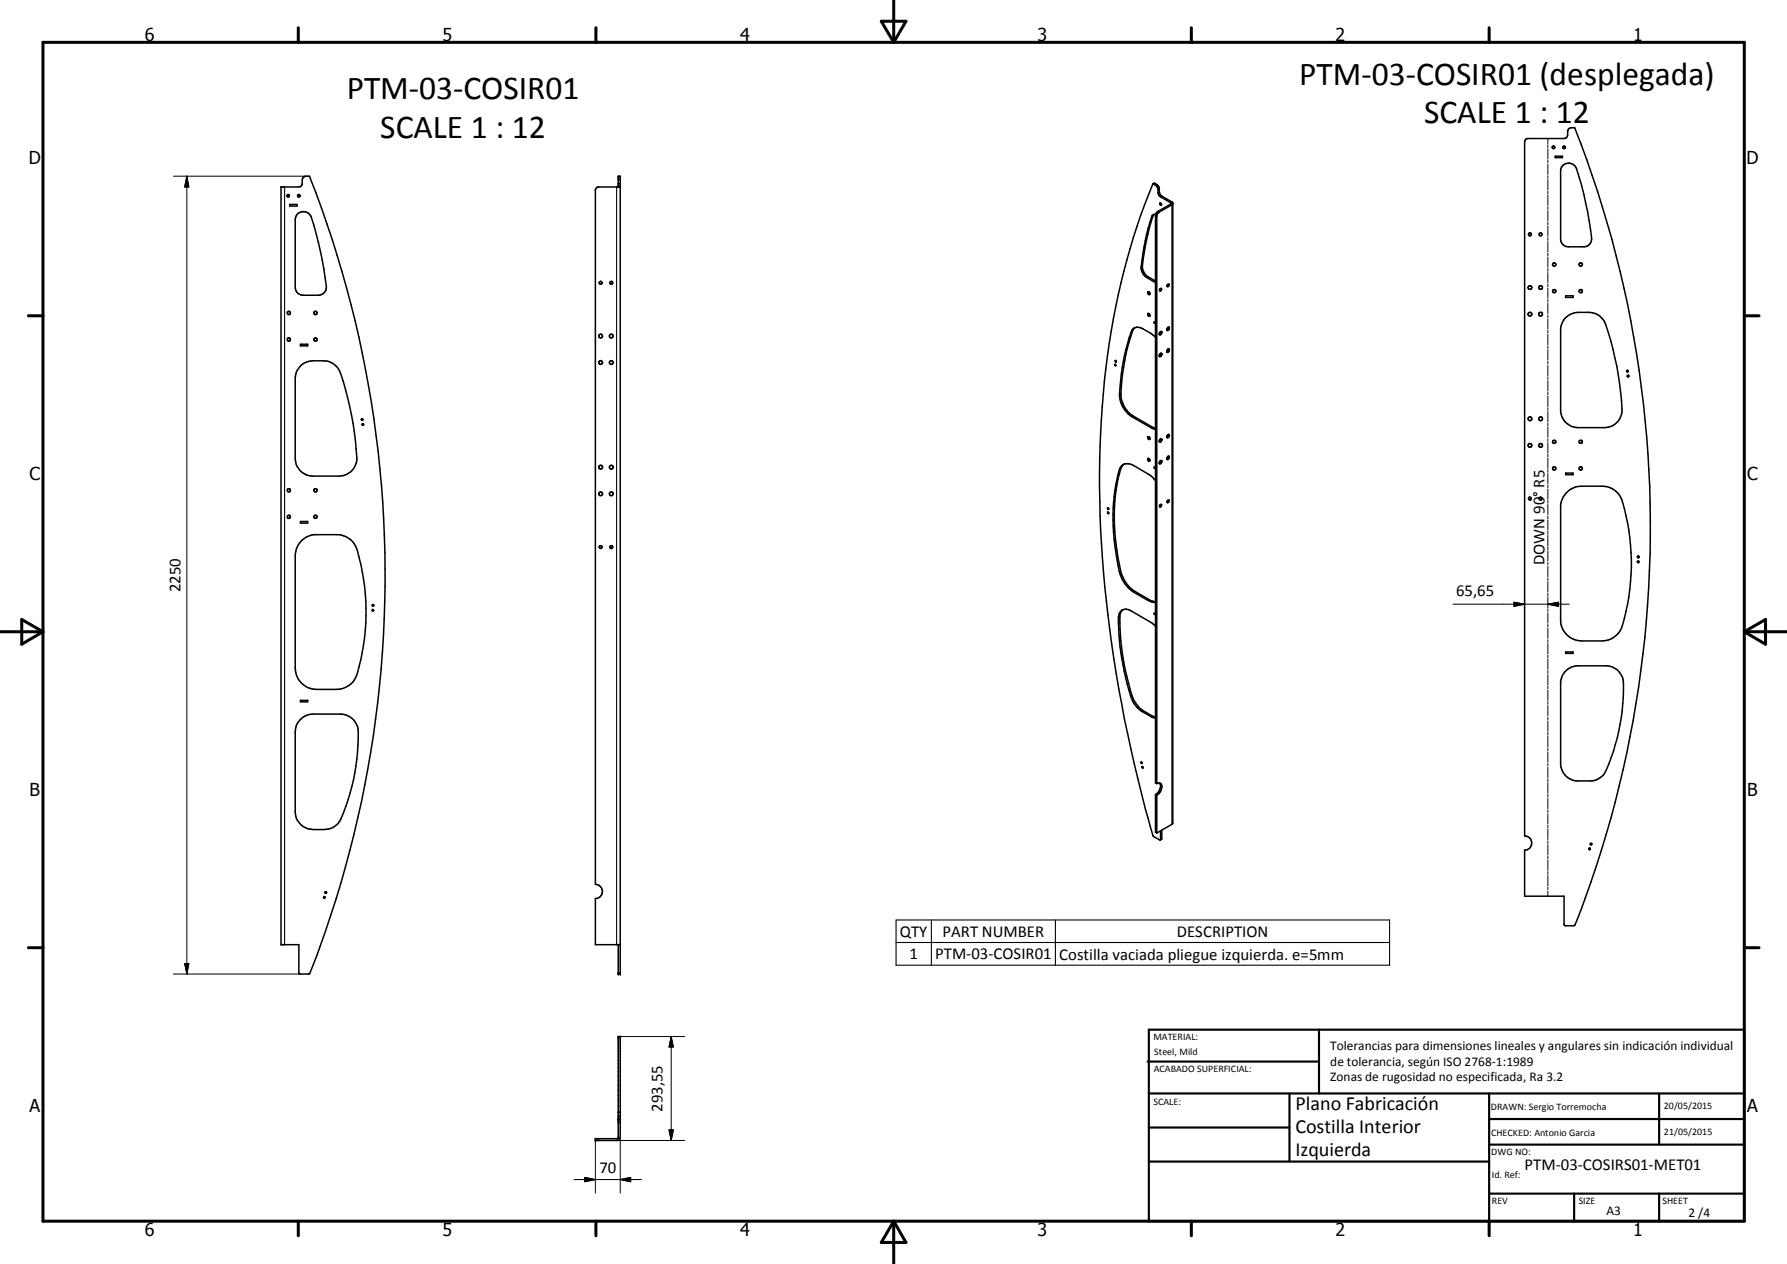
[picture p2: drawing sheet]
<svg xmlns="http://www.w3.org/2000/svg" width="420mm" height="297mm" viewBox="0 0 420 297" stroke-linecap="round" stroke-linejoin="round" font-family="sans-serif">
<g fill="none" stroke="#000" stroke-width=".35">
<path d="M358.7 32.8l.4-.2 8.8-.1 .4-.2 .2-.4 .1-1 .2-.6 .6-.3h.8a255.5 255.5 0 0 1 .1 187.3l-.3 .3h-1.9l-.3-.3-.1-6.7h-9.2v-10.8a1.65 1.65 0 0 0 1.6-1.7 1.65 1.65 0 0 0-1.6-1.6v-163.1zM365.1 34.4l.2-.1 .2 .5a.29 .29 0 0 1-.4 .1 .29 .29 0 0 1 0-.5zM365.7 36.7h1.7v.3h-1.7zM367.6 38.8a1.98 1.98 0 0 1 3.1 .8 70.9 70.9 0 0 1 3.5 17l-.5 .8-.4 .4-.9 .2-4.3-.1-.5-.3-.6-.8-.1-16.9zM66.1 43.9h4.2l.6-.2 .2-.4a1.83 1.83 0 0 1 .2-1.6l.6-.3h.8a255.4 255.4 0 0 1 .1 187.3l-.1 .2h-2.3l-.1-.2v-6.7h-4.2zM67.6 45.8h.3l.1 .3a.29 .29 0 0 1-.4 .1 .29 .29 0 0 1 0-.4zM68.1 48h1.7v.4h-1.7zM70.1 50.2a2.03 2.03 0 0 1 3.1 .8 86.1 86.1 0 0 1 3.5 16.6 1.94 1.94 0 0 1-1.8 1.8h-3.6a1.79 1.79 0 0 1-1.9-1.8v-16l.3-.9zM70.1 45.8a.3 .3 0 0 1 .4 0 .3 .3 0 0 1-.1 .5 .3 .3 0 0 1-.4-.3zM145.4 43.9v-2.5h.4v187.5h-.4v-6.9M145.8 43.9h-5.2l-.6 .6v163.3a1.67 1.67 0 0 1 1.6 1.7 1.67 1.67 0 0 1-1.6 1.7v10.8h5.8M271.1 43.2a1.79 1.79 0 0 1 1.2 2.2l.4 .7 2.7 1.7-3.1 1.9-.6 .8"/>
<path d="M271.1 43.2l.4-.1 .8 .5 .3 .6 .1 1.3 .3 .5 2.7 1.7v145.8l-3.7 2.2M271.1 43.2a170.2 170.2 0 0 0-12.3 58.7 283.8 283.8 0 0 0 7.9 77.6l.8 3.5a97.4 97.4 0 0 0 3.8 13.6l1.5 .8M271.3 50.4a45.6 45.6 0 0 0-2.7 12.7 2.67 2.67 0 0 0 1.3 1.9l1.8 1M271.7 50.5v133.5l.3 .1M271.7 50.4l-.7 .1a43.9 43.9 0 0 0-2.7 12.5l.3 1.1 .5 .8 2.6 1.5M272.7 47.7l.4 .3v.2a.31 .31 0 0 1-.3-.1 .31 .31 0 0 1-.1-.4zM275.7 47.9l-3.1 1.9-.6 .9v133.4M359.5 54.8l.2-.1a.34 .34 0 0 1 .3 .5 .34 .34 0 0 1-.5 .2 .34 .34 0 0 1 0-.6zM140.9 66.3l.3-.2a.34 .34 0 0 1 .3 .4 .34 .34 0 0 1-.4 .3 .34 .34 0 0 1-.2-.5zM266.8 77l-.3 .4a43.9 43.9 0 0 0-2.9 16.3 6.6 6.6 0 0 0 2.9 4.1l4.6 2.7 .6 .1M269.9 68.6a.32 .32 0 0 1 .4 .2 .32 .32 0 0 1-.2 .4zM269.9 73.7a.39 .39 0 0 1 .4 .2 .39 .39 0 0 1-.1 .4l-.3-.2z"/>
<path d="M270.1 73.7l.3 .4M270.1 68.6l.3 .4M271.4 75.9l.3 .2M271.6 75.8l-.2 .1M271.7 79.3l-1.2-1-1.7-1a1.74 1.74 0 0 0-2.8 .7 46.9 46.9 0 0 0-2.7 15.5 6.5 6.5 0 0 0 2.9 4.5l4.6 2.6 .9 .2M271.7 75.8l-.3-.2v.3M272.7 78.1l.3-.2a.41 .41 0 0 1 .1 .5 .41 .41 0 0 1-.5 .2zM272.7 68.1h.1M272.7 67.9l.2-.1a.27 .27 0 0 1 .1 .4 .27 .27 0 0 1-.4 0zM272.9 77.9l-.3 .6M274.5 77.1l.2-.2 .2 .1v.4l-.4 .3-.1-.1zM274.5 66.9l-.1 .2"/>
<path d="M274.6 66.8l-.1 .1M274.6 76.9l-.2 .6M274.7 66.8a.29 .29 0 0 1 .1 .4 .29 .29 0 0 1-.4 .1zM365.1 68.2l.5-.1 .2 .1v.4l-.4 .2-.2-.1zM367.9 74.8l1.7-1.1a8.4 8.4 0 0 1 4-.3 4.1 4.1 0 0 1 3.9 2.8 69.8 69.8 0 0 1 3.8 20.9 4.2 4.2 0 0 1-4.1 3.4h-6.1a4.2 4.2 0 0 1-4.2-3.7v-19.7l.3-1zM368.1 69.5h1.8v.4h-1.8zM371.3 68.2a.4 .4 0 0 1 .6-.1 .4 .4 0 0 1 0 .6h-.5zM70.5 86.2l.7-.7 .9-.4a8.8 8.8 0 0 1 4-.3 4.3 4.3 0 0 1 3.9 2.8 72 72 0 0 1 3.9 20.9 4.2 4.2 0 0 1-4.2 3.4h-6.1a4.2 4.2 0 0 1-4.2-4.2l.1-19.3a3.8 3.8 0 0 1 1-2.2zM70.6 80.9h1.7v.4h-1.7zM85 98.4l.3 .2-.1 .2-.2-.2zM262.2 85.6l.1 .3h-.1zM262.2 84.8l.3 .1-.1 .2z"/>
<path d="M262.4 85.1h.1M272.7 83.2l.3-.2a.41 .41 0 0 1 .1 .5 .41 .41 0 0 1-.5 .2zM272.9 83.1l-.3 .5M274.5 82.2l.4-.2a.47 .47 0 0 1-.1 .6 .47 .47 0 0 1-.4 .1zM274.6 82l-.2 .6M260.4 119.4l.3 .1-.1 .2zM264.2 109.1a2.94 2.94 0 0 0-1 2.3 48 48 0 0 0 .8 24.2 7.2 7.2 0 0 0 2.9 3.4l3.7 2.1 1.1 .3M269.9 102.7a.32 .32 0 0 1 .4 .1 .32 .32 0 0 1-.2 .5zM269.9 107.7l.4 .2v.5l-.4-.2zM270.1 102.7l.3 .3M270.1 107.8l.3 .4M271.4 110l.3 .2"/>
<path d="M271.6 109.9l-.2 .1M271.7 112.9l-1.4-1.3-3.7-2.2a2.08 2.08 0 0 0-3.4 1 47.9 47.9 0 0 0 .5 25.4 8.2 8.2 0 0 0 2.9 3.4l3.3 1.9 .8 .3 1 .2M271.7 109.9l-.3-.2v.3M272.7 103.3l.3-.2a.39 .39 0 0 1 .1 .5 .39 .39 0 0 1-.5 .2zM272.7 108.4l.3-.2a.36 .36 0 0 1 .2 .4 .36 .36 0 0 1-.3 .4l-.3-.1zM272.7 118.7v.1M272.9 103.1l-.3 .6M272.9 108.2l-.3 .6M272.9 118.5l.2 .2-.1 .2-.3 .2-.1-.2zM274.4 117.8v.2a.29 .29 0 0 0 .4-.1 .29 .29 0 0 0-.1-.4l-.3 .4M274.5 107.4l.4-.2a.47 .47 0 0 1-.1 .6 .47 .47 0 0 1-.4 .1zM274.5 102.3l.2-.2 .2 .1-.3 .7-.2-.1z"/>
<path d="M274.6 117.6l-.1 .2M274.6 102.1l-.2 .6M274.6 107.2l-.2 .6M359.5 116.9a.34 .34 0 0 1 .5 .1 .34 .34 0 0 1-.1 .5l-.4-.1-.1-.3zM361.9 117a.36 .36 0 0 1 .5-.1 .36 .36 0 0 1 0 .6l-.4-.1zM368.1 111.2h1.8v.3h-1.8zM368.2 115.9a5 5 0 0 1 3.7-1.6h4.7a4.9 4.9 0 0 1 4.9 3.6 51 51 0 0 1-.2 29.6 5.1 5.1 0 0 1-4.7 3.1h-4.7a5 5 0 0 1-5-4.5v-27.4l.5-1.5zM70.6 122.6h1.7v.3h-1.7zM70.7 127.3l1.2-1 1.5-.6 6.3-.1a5 5 0 0 1 4.3 3.6 50.3 50.3 0 0 1-.4 30.2 5.2 5.2 0 0 1-4.4 2.6h-4.8a5 5 0 0 1-5-5v-26.4l.3-1.5zM141 128.3h.4l.1 .5-.3 .1-.2-.1-.1-.3zM260.4 120.4h.2v.3zM385.1 131.9l.2 .1v.2l-.3-.1z"/>
<path d="M385.1 130.7l.3 .1-.2 .3-.2-.1zM87.5 142.2l.3-.1v.3h-.3zM87.6 143.3h.2v.3h-.2zM264 143.3l-.2 .2a3 3 0 0 0-.5 2.9 54.9 54.9 0 0 0 3.4 18.4l1.5 1.8 2.6 1.6 .9 .3M264 143.3a1.9 1.9 0 0 0-1 1.9 58.6 58.6 0 0 0 3.4 19.7l.8 1.2a10.2 10.2 0 0 0 3.6 2.4l.9 .2M264 143.3l.9-.1 1 .4 4.9 2.8 .9 .8M271.4 144.3l.3 .2M271.6 144.2l-.2 .1M271.7 144.2l-.3-.1v.2M367.9 157.9l1.2-1 1.5-.4h7.4a4.2 4.2 0 0 1 3.7 4.1 46.5 46.5 0 0 1-4.5 21.3l-1.1 .9-1.3 .6-4.2 .1a4.2 4.2 0 0 1-3.7-3.6v-19.8l.3-1zM368.1 153.2h1.8v.3h-1.8zM70.5 169.2l1.2-.9 1.4-.4 7-.1a4.2 4.2 0 0 1 4.1 4.2 47.6 47.6 0 0 1-4.5 21.2 4.2 4.2 0 0 1-3.3 1.7h-2.8a4.3 4.3 0 0 1-4.2-4.1v-18.8l.3-1.5z"/>
<path d="M70.6 164.6h1.7v.3h-1.7zM268.3 179.1l.2 .3h-.2zM268.4 179.4h.1M268.5 180.1l.2 .4zM271.7 186.7l.3 .2M271.7 186.7v8.9l.3 .1M272 184.1a.8 .8 0 0 1 1 .1 .8 .8 0 0 1 .1 1.1l-.5 1.1-.6 .5M272 186.9v8.8M272.7 184a2.17 2.17 0 0 1-1 2.7M272.9 195.2l-.1 2.2M273.2 195.1v2l-.4 .3M373.7 199.3l.2 .1-.1 .3-.3-.2z"/>
<path d="M373.9 198.2h.3v.3h-.2zM76.1 210.7l.3 .1-.1 .3-.2-.2zM76.4 209.6h.3v.3h-.2zM145.4 243.6h.4v23.8l-.6 .6h-5.2v-.4h5.1l.3-.3zM145.4 263h.4"/>
<circle cx="367.7" cy="34.6" r=".29"/>
<circle cx="362.2" cy="55.1" r=".34"/>
<circle cx="67.9" cy="73.6" r=".39"/>
<circle cx="67.9" cy="79.8" r=".38"/>
<circle cx="74.2" cy="73.6" r=".39"/>
<circle cx="74.2" cy="79.8" r=".4"/>
<circle cx="141.2" cy="79" r=".44"/>
<circle cx="143.7" cy="79" r=".45"/>
<circle cx="143.7" cy="66.5" r=".32"/>
<circle cx="359.7" cy="73.8" r=".44"/>
<circle cx="359.7" cy="67.6" r=".44"/>
<circle cx="362.2" cy="73.8" r=".43"/>
<circle cx="362.2" cy="67.6" r=".44"/>
<circle cx="365.4" cy="62.2" r=".39"/>
<circle cx="371.7" cy="62.2" r=".39"/>
<circle cx="85.3" cy="99.8" r=".2"/>
<circle cx="141.2" cy="85.2" r=".44"/>
<circle cx="143.7" cy="85.2" r=".44"/>
<circle cx="359.7" cy="98.4" r=".44"/>
<circle cx="362.2" cy="98.4" r=".44"/>
<circle cx="382.6" cy="87.2" r=".18"/>
<circle cx="382.8" cy="88.4" r=".2"/>
<circle cx="67.9" cy="115.2" r=".39"/>
<circle cx="74.2" cy="115.2" r=".38"/>
<circle cx="141.2" cy="116.1" r=".44"/>
<circle cx="141.2" cy="109.8" r=".45"/>
<circle cx="143.7" cy="109.8" r=".46"/>
<circle cx="143.7" cy="116.1" r=".42"/>
<circle cx="359.7" cy="104.7" r=".44"/>
<circle cx="362.2" cy="104.7" r=".44"/>
<circle cx="365.4" cy="103.8" r=".38"/>
<circle cx="365.4" cy="110.1" r=".38"/>
<circle cx="371.7" cy="103.8" r=".39"/>
<circle cx="371.7" cy="110.1" r=".38"/>
<circle cx="67.9" cy="121.5" r=".38"/>
<circle cx="74.2" cy="121.5" r=".38"/>
<circle cx="143.7" cy="128.5" r=".32"/>
</g>
<g fill="none" stroke="#000" stroke-width=".25">
<path d="M66.9 43.9v178.1M145 43.9v178.1M145.4 42.2h.4M145.4 43.1h.4M271.1 50.7l-.3 .2M271.5 43.1l-.3 .1M271.7 50.7l.3 .1M272 43.3l-.3 .3M272.3 49.7l.3 .1M272.6 44.4l-.3 .2M272.6 45.1l-.3 .2M273.2 46.1l-.3 .2"/>
<path d="M275.2 47.6v.4M275.5 48.1v145.6M266.3 77.9l-.3 .1M268.6 62.6l-.3 .2M269.9 65l-.3 .2M263.6 92.5l-.4 .2M266.5 97.8l-.3 .2M263.5 110.2l-.3 .2M270.8 100.3l-.3 .2M263.5 134.1l-.3 .2M266.9 139l-.3 .2M263.3 145.1l-.3 .1"/>
<path d="M270.2 140.9l-.3 .2M266.1 163.4l-.3 .2M268.8 167l-.2 .2M270.8 168.2l-.3 .2M273.2 197.1l-.3 .1M210.7 216.2h116v10.6h-116zM219 216.2v10.6M248.1 216.2v10.6M145.4 228.6h.4M210.7 221.5h116M140.8 267.6v.4M145.4 263.9h.4"/>
<path d="M145.4 262.2h.4M145.4 261.3h.4M145.4 261.5h.4"/>
</g>
<g fill="#000">
<circle cx="145.4" cy="228.9" r=".18"/>
<circle cx="145.8" cy="228.9" r=".18"/>
<circle cx="145.4" cy="243.6" r=".18"/>
<circle cx="145.8" cy="243.6" r=".18"/>
<circle cx="140" cy="267.6" r=".18"/>
<circle cx="140" cy="268" r=".18"/>
<circle cx="145.4" cy="263" r=".18"/>
<circle cx="145.8" cy="263" r=".18"/>
</g>
<g fill="none" stroke="#000" stroke-width=".24">
<path d="M363.9 32.6v1.1M363.9 34v.7M363.9 35v2.4M363.9 37.7v.6M363.9 38.6v2.4M40.8 41.4h31.1M43.9 41.4l.5 2.5h-1zM43.9 41.4v187.5M363.9 41.3v.6M363.9 42.2v2.5M363.9 45v.6M363.9 45.8v2.5"/>
<path d="M363.9 48.6v.6M363.9 49.5v2.4M363.9 52.2v.6M363.9 53.1v2.4M363.9 55.9v.6M363.9 56.8v2.4M363.9 59.5v.6M363.9 60.4v2.4M363.9 63.1v.7M363.9 64.1v2.4M363.9 66.8v.6M363.9 67.7v2.4"/>
<path d="M363.9 70.4v.6M363.9 71.3v2.4M363.9 74v.6M363.9 74.9v2.4M363.9 77.6v.7M363.9 78.6v2.4M363.9 81.3v.6M363.9 82.2v2.4M363.9 84.9v.6M363.9 85.9v2.4M363.9 88.6v.6M363.9 89.5v2.4"/>
<path d="M363.9 92.2v.6M363.9 93.1v2.4M363.9 95.8v.6M363.9 96.7v2.5M363.9 99.5v.6M363.9 100.4v2.4M363.9 103.1v.6M363.9 104v2.4M363.9 106.7v.7M363.9 107.7v2.4M363.9 110.4v.6M363.9 111.3v2.4"/>
<path d="M363.9 114v.6M363.9 114.9v2.4M363.9 117.6v.6M363.9 118.5v2.4M363.9 121.3v.6M363.9 122.2v2.4M363.9 124.9v.6M363.9 125.8v2.5M363.9 128.5v.7M363.9 129.5v2.4M363.9 132.2v.6M363.9 133.1v2.4"/>
<path d="M363.9 135.8v.6M363.9 136.7v2.4M363.9 139.4v.7M341.6 142h27.4M356 141.5l2.5 .5-2.5 .5zM363.9 142l2.5-.5v1zM363.9 140.3v2.5M363.9 143.1v.6M363.9 144v2.4M363.9 146.7v.6M363.9 147.6v2.4M363.9 150.4v.6"/>
<path d="M363.9 151.3v2.4M363.9 154v.6M363.9 154.9v2.4M363.9 157.6v.6M363.9 158.5v2.5M363.9 161.2v.6M363.9 162.2v2.4M363.9 164.9v.6M363.9 165.8v2.4M363.9 168.5v.6M363.9 169.4v2.5M363.9 172.1v.7"/>
<path d="M363.9 173.1v2.4M363.9 175.8v.6M363.9 176.7v2.4M363.9 179.5v.5M363.9 180.3v2.5M363.9 183v.7M363.9 183.9v2.5M363.9 186.7v.6M363.9 187.6v2.4M363.9 190.3v.6M363.9 191.3v2.4M363.9 194v.6"/>
<path d="M363.9 194.9v2.4M363.9 197.6v.6M363.9 198.5v2.4M363.9 201.2v.6M363.9 202.1v2.5M363.9 204.9v.6M363.9 205.8v2.4M363.9 208.5v.6M363.9 209.4v1.2M40.8 228.9h29.8M43.4 226.4h1l-.5 2.5zM145.8 243.6h15.2"/>
<path d="M157.8 243.6l.5 2.4h-1zM157.8 243.6v24.4M134.9 277.2h15.9M137.5 276.7l2.5 .5-2.5 .5zM140 268v12.4M145 268h16M145.8 277.2l2.5-.5v1zM145.8 267.2v13.2M157.3 265.5h1l-.5 2.5z"/>
</g>
<g fill="none" stroke="#000" stroke-width=".71">
<path d="M10.1 9.9h400v277.1h-400zM70.1 6.5v3.4M140.1 6.5v3.4M207.2 5h5.8l-2.9 4.9zM210.1 0v9.9M280.1 6.5v3.4M350.1 6.5v3.4M6.7 74.2h3.4M410.1 74.2h3.5M.1 148.5h10M5.1 145.6l5 2.9-5 2.9zM410.1 148.5h10"/>
<path d="M410.1 148.5l5-2.9v5.8zM6.7 222.7h3.4M410.1 222.7h3.5M70.1 287v3.4M140.1 287v3.4M210.1 287v10M210.1 287l2.9 5h-5.8zM280.1 287v3.4M350.1 287v3.4"/>
</g>
<g fill="none" stroke="#000" stroke-width=".51">
<path d="M269.8 249.5h40.3M270.1 242h140v45h-140zM270.1 257h140M303.2 257v16M310.1 242v15M350.1 257v30M390.1 257v12M270.1 265h33.1M270.1 273h80M350.1 269h60M350.1 263h60M350.1 280.5h60"/>
<path d="M370.1 280.5v6.5M390.1 280.5v6.5"/>
</g>
<path d="M43.9 41.4l.5 2.5h-1zM356 141.5l2.5 .5-2.5 .5zM363.9 142l2.5-.5v1zM43.4 226.4h1l-.5 2.5zM157.8 243.6l.5 2.4h-1zM137.5 276.7l2.5 .5-2.5 .5zM145.8 277.2l2.5-.5v1zM157.3 265.5h1l-.5 2.5z" fill="#000"/>
<g font-size="7.9">
<text x="81.5" y="23.3">PTM-03-COSIR01</text>
<text x="305.5" y="20">PTM-03-COSIR01 (desplegada)</text>
<text x="334.8" y="29">SCALE 1 : 12</text>
<text x="89.4" y="32.3">SCALE 1 : 12</text>
</g>
<g font-size="4.7">
<text x="304.6" y="260.8">Plano Fabricación</text>
<text x="304.6" y="266.2">Costilla Interior</text>
<text x="304.6" y="271.6">Izquierda</text>
</g>
<g font-size="4.2">
<text x="34" y="9.6">6</text>
<text x="104" y="9.6">5</text>
<text x="174" y="9.6">4</text>
<text x="244" y="9.6">3</text>
<text x="314" y="9.6">2</text>
<text x="384" y="9.6">1</text>
<text x="6.8" y="38.7">D</text>
<text x="410.6" y="38.7">D</text>
<text x="7" y="112.9">C</text>
<text x="410.8" y="112.9">C</text>
<text x="7" y="187.1">B</text>
<text x="410.8" y="187.1">B</text>
<text x="7" y="261.4">A</text>
<text x="410.8" y="261.4">A</text>
<text x="34" y="290.4">6</text>
<text x="104" y="290.4">5</text>
<text x="174" y="290.4">4</text>
<text x="244" y="290.4">3</text>
<text x="314" y="290.4">2</text>
<text x="384" y="290.4">1</text>
</g>
<g font-size="3.9">
<text x="363.2" y="132.8" transform="rotate(-90 363.2 132.8)">DOWN 90° R5</text>
<text x="42.4" y="139.2" transform="rotate(-90 42.4 139.2)">2250</text>
<text x="342.4" y="140">65,65</text>
<text x="211.6" y="220.1">QTY</text>
<text x="221.6" y="220.1">PART NUMBER</text>
<text x="276.7" y="220.1">DESCRIPTION</text>
<text x="213.9" y="225.4">1</text>
<text x="219.9" y="225.4">PTM-03-COSIR01</text>
<text x="249" y="225.5">Costilla vaciada pliegue izquierda. e=5mm</text>
<text x="155.8" y="261.3" transform="rotate(-90 155.8 261.3)">293,55</text>
<text x="140.9" y="275.6">70</text>
<text x="358.5" y="275">PTM-03-COSIRS01-MET01</text>
</g>
<g font-size="3.1">
<text x="312.7" y="246.8">Tolerancias para dimensiones lineales y angulares sin indicación individual</text>
<text x="312.7" y="250.4">de tolerancia, según ISO 2768-1:1989</text>
<text x="312.7" y="254">Zonas de rugosidad no especificada, Ra 3.2</text>
<text x="377.7" y="285.6">A3</text>
<text x="397" y="285.9">2 /4</text>
</g>
<g font-size="2.4">
<text x="271.2" y="244.4">MATERIAL:</text>
<text x="271.3" y="252">ACABADO SUPERFICIAL:</text>
<text x="271.4" y="247.9">Steel, Mild</text>
<text x="271.2" y="259.7">SCALE:</text>
<text x="350.6" y="260.8">DRAWN: Sergio Torremocha</text>
<text x="391.2" y="260.6">20/05/2015</text>
<text x="350.6" y="267">CHECKED: Antonio Garcia</text>
<text x="391.2" y="266.7">21/05/2015</text>
<text x="350.6" y="271.4">DWG NO:</text>
<text x="350.8" y="276.9">Id. Ref:</text>
<text x="350.8" y="282.8">REV</text>
<text x="371.2" y="282.9">SIZE</text>
<text x="390.9" y="282.9">SHEET</text>
</g>
</svg>
